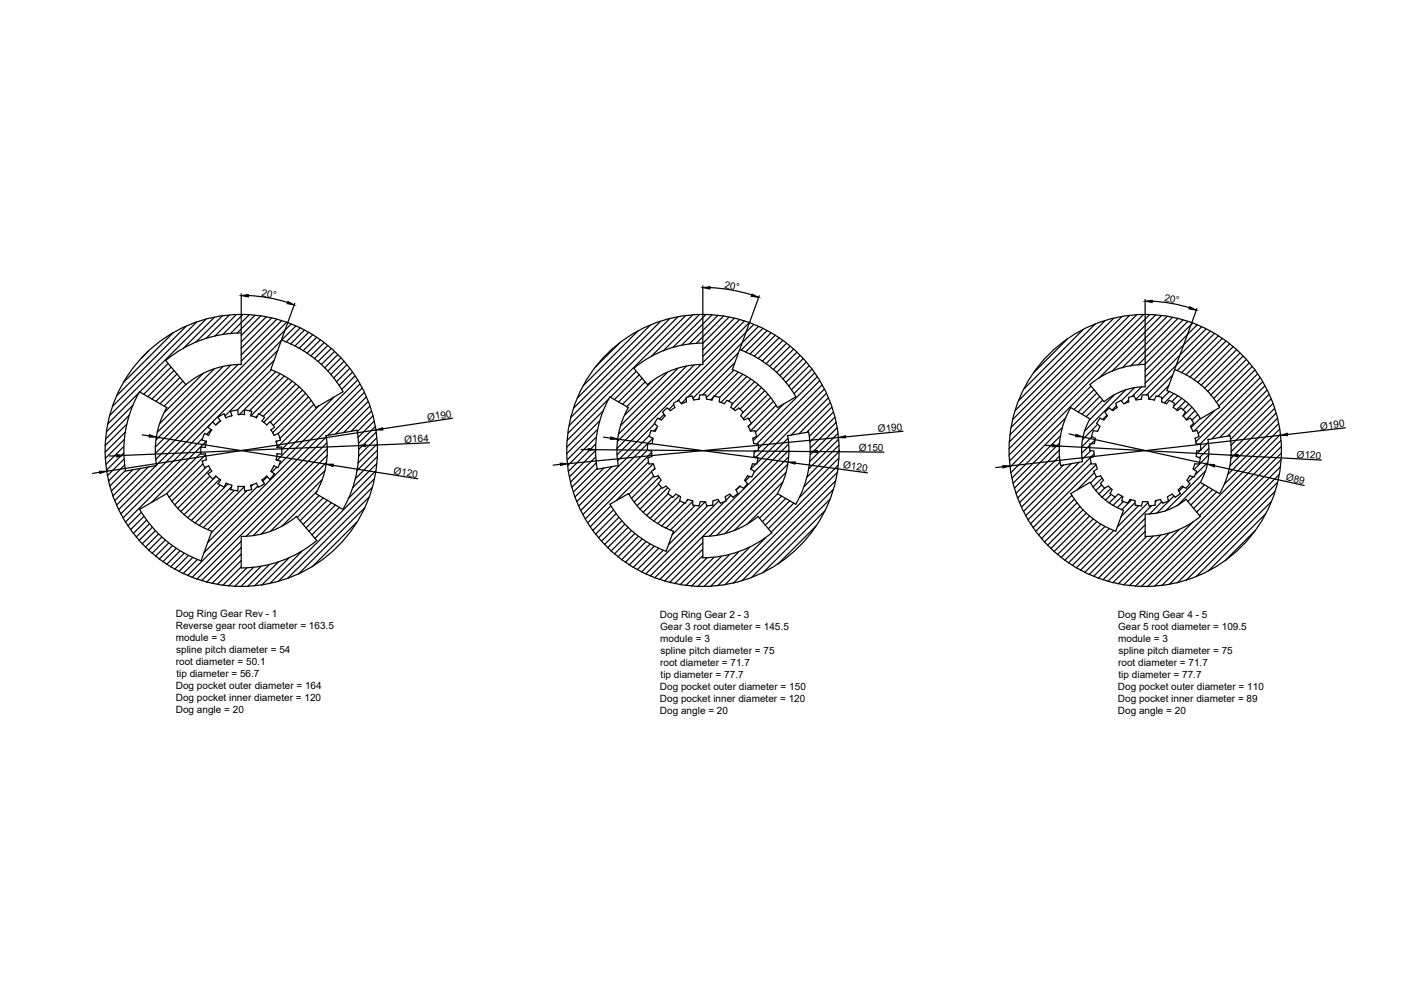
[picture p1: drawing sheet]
<svg xmlns="http://www.w3.org/2000/svg" width="297mm" height="210mm" viewBox="0 0 297 210" stroke-linecap="round" stroke-linejoin="round" font-family="sans-serif">
<!-- layer: Shaft -->
<g fill="none" stroke="#000" stroke-width=".25">
<path d="M30.9 73.2l-1.4 1.4M35 75.8l-5.9 5.9M35.7 76.5l-5.7 5.7M36.1 69.4l-10.4 10.3M36.3 77.2l-5.5 5.5M36.9 77.9l-5.2 5.3M37.5 78.7l-5 5M38.1 79.4l-4.8 4.8M38.8 68l-14.5 14.5M41 67.1l-17.5 17.6M42.3 77.9l-8.1 8.1M43 66.5l-20.1 20.1"/>
<path d="M44.6 76.9l-11.3 11.4M44.7 66.1l-6.5 6.6M46.3 65.8l-5.5 5.5M46.5 76.4l-13.7 13.7M47.8 65.7l-4.9 4.9M48.1 76.1l-15.6 15.6M49.3 65.6l-4.5 4.5M49.6 76l-17.2 17.2M50.3 69.4v6.6a17.9 17.9 0 0 0-11.5 4.2M50.3 69.4a24.5 24.5 0 0 0-15.7 5.7l4.2 5.1M50.6 65.5l-4.2 4.2M51.9 65.6l-3.9 4"/>
<path d="M53.2 65.7l-3.8 3.7M54.3 65.8l-4 4.1M55.5 66.1l-5.2 5.2M56.4 77a17.9 17.9 0 0 1 9.4 7.9M56.5 77.1l-9.6 9.6M56.6 66.3l-6.3 6.3M57.1 75.2l-12.8 12.7 .7 .7M57.4 77.5l-8 8M57.7 66.6l-7.4 7.4M57.9 73l-33.2 33.2M58.4 77.9l-8.5 8.6M58.7 71l-26.1 26a17.9 17.9 0 0 1 2.2-12.1"/>
<path d="M58.7 70.9a24.5 24.5 0 0 1 12.8 10.7l-5.7 3.4M58.7 66.9l-8.4 8.4M59.2 78.4l-7.2 7.3M59.7 67.2l-27.3 27.3M60.1 78.9l-7.8 7.8M60.7 67.5l-28.2 28.3M60.9 79.5l-6.9 6.8M61.7 68l-3 2.9-2.3 6.2M62.6 68.4l-3 2.9M63.4 68.8l-2.8 2.9M64.3 69.3l-2.8 2.9M65.2 69.8l-2.9 2.8"/>
<path d="M66 70.3l-2.8 2.8M66.8 70.8l-2.8 2.8M67.5 71.4l-2.7 2.8M68.3 72l-2.8 2.8M69 72.7l-2.7 2.7M69.7 73.3l-2.7 2.7M70.4 73.9l-2.7 2.8M71.1 74.6l-2.8 2.8M71.7 75.3l-2.8 2.8M72.3 76l-2.8 2.8M72.9 76.8l-2.8 2.8M73.5 77.6l-2.8 2.8"/>
<path d="M74 78.4l-2.8 2.8M74.5 79.2l-16.7 16.7M129.1 71.5l-5 5.1M132.1 76.8l2.9 3.4M132.6 77.4l-5.4 5.4M133 69l-11.4 11.4M133.3 78.1l-5.2 5.2M133.8 78.8l-4.9 5M134.5 79.6l-4.7 4.7M135.6 67.7l-15.3 15.3M135.9 79.5l-5.3 5.3M137.7 67l-18.2 18.1"/>
<path d="M139.1 77.6l-8.9 8.9M139.6 66.4l-20.6 20.6M141.3 66.1l-22.7 22.6M141.3 76.8l-11.9 11.9M142.9 65.8l-24.5 24.5M143.1 76.3l-14.2 14.2M144.4 65.6l-8.7 8.7M144.6 76.1l-15.9 15.9M145.8 65.6l-7.6 7.5M146.1 76l-17.5 17.5M146.5 71.5v4.5M146.5 76a17.9 17.9 0 0 0-11.5 4.2"/>
<path d="M146.5 71.5a22.4 22.4 0 0 0-14.4 5.2M147.1 65.6l-6.8 6.8M148.4 65.6l-6.3 6.4M149.6 65.8l-5.9 5.9M150.8 65.9l-5.7 5.7M152 66.1l-5.5 5.5M152.7 77a17.9 17.9 0 0 1 9.3 7.9M152.9 77.2l-5.7 5.7M153.1 66.4l-6.6 6.5M153.1 75.6l-6.6 6.7M153.9 77.6l-5 5M154 73.5l-9.6 9.5"/>
<path d="M154.2 66.6l-7.7 7.7M154.2 72.9l-1.6 4.2M154.2 72.9a22.4 22.4 0 0 1 11.7 9.8M154.8 78l-4.8 4.9M155.2 66.9l-8.7 8.7M155.6 78.5l-5.3 5.4M156.2 67.3l-27.6 27.5M156.4 79.1l-4.5 4.5M157.1 67.6l-16 16.1M157.3 79.6l-4.7 4.7M158.1 68l-14.7 14.8M159 68.5l-4.5 4.5"/>
<path d="M159.9 68.9l-4.5 4.5M160.7 69.4l-4.4 4.4M161.6 69.9l-4.4 4.4M162.4 70.4l-4.3 4.3M163.2 71l-4.3 4.3M163.9 71.6l-4.2 4.2M164.7 72.2l-4.3 4.2M165.4 72.8l-4.2 4.2M166.1 73.4l-4.2 4.3M166.8 74.1l-4.3 4.2M167.4 74.8l-4.2 4.2M168 75.5l-4.2 4.2"/>
<path d="M168.7 76.2l-4.3 4.3M169.2 77l-4.2 4.3M169.8 77.7l-4.3 4.4M170.3 78.5l-13.3 13.4M170.8 79.4l-13.1 13.2M222.5 70.7l-7.1 7M225.8 68.6l-12.4 12.5M228.3 67.5l-16 16M230.4 66.8l-18.8 18.8M232.2 66.3l-21.1 21.1M233.9 66l-23.1 23.1M235.4 65.8l-24.9 24.8"/>
<path d="M236.9 65.6l-26.5 26.5M238.3 65.6l-28 27.9M239.6 65.6l-29.3 29.2M240.9 65.6l-30.5 30.5M242.1 65.8l-13 13M243.3 65.9l-11.5 11.5M244.4 66.1l-10.5 10.6M244.4 78.2l-4.9 5M244.8 77.1l-1.6 4.4M244.9 77a17.9 17.9 0 0 1 9.4 7.9M245.5 66.4l-9.8 9.9M246.6 66.7l-9.4 9.4"/>
<path d="M247.6 67l-9 9M248.6 67.3l-9.9 9.9M249.5 67.7l-10.8 10.9M250.5 68.1l-11.8 11.8M251.4 68.6l-14.6 14.6M252.3 69l-13.3 13.4M253.1 69.5l-7.8 7.8M253.9 70l-7.6 7.7M254.8 70.5l-7.6 7.7M255.6 71.1l-7.6 7.5M256.3 71.7l-7.4 7.5M257 72.3l-7.4 7.4"/>
<path d="M257.8 72.9l-7.5 7.4M258.5 73.6l-7.4 7.4M259.1 74.2l-7.4 7.4M259.8 74.9l-7.4 7.5M260.4 75.7l-7.4 7.4M261 76.4l-7.5 7.5M261.6 77.1l-7.6 7.6M262.1 77.9l-12.3 12.5M262.7 78.8l-13.5 13.3M263.2 79.6l-13 13M25.8 93.1l-3.7 3.7M25.8 94.4l-3.6 3.6"/>
<path d="M25.9 95.7l-3.5 3.5M25.9 91.6l-3.9 4M26 96.9l-3.4 3.4M26.1 90.1l-4.2 4.1M26.1 98.1l-3.2 3.2M26.4 88.4l-4.5 4.5M26.9 86.6l-4.9 4.9M27.7 97.9l-4.5 4.5M27.7 84.5l-5.5 5.5M29 81.8l-6.5 6.6M29.3 97.6l-5.8 5.8M30.9 97.3l-7 7.1"/>
<path d="M32.5 97l-8.2 8.3M32.6 97l-6.4 1.2M34.8 85l-5.7-3.4a24.5 24.5 0 0 0-2.9 16.5M38.7 80.2l-4.5 4.4M41.9 94.5l-10.3 10.2M41.9 93.2l.9 .1M41.9 93.2v1.4M42.1 91.8l.9 .2M42.1 96.1l.5 1.4M42.2 91.4l-16.6 16.6M42.3 96.7l-7.1 7M42.6 97.5l.9-.4 .6 1.1"/>
<path d="M42.6 90.4l.9 .4M42.6 90.3l-.5 1.4M42.8 94.5l.2 1.3-.9 .3M42.8 94.8l-8.1 8.1M42.8 94.6l-.9 .1M43 92l-16.9 16.8M43 97.3l-7.2 7.2M43 91.9l-.2 1.3M43.7 99.3l-6.7 6.7M43.8 88.4l-18.6 18.7M43.8 97.8l-7.4 7.5M44.1 89.5l-1.1 1.1"/>
<path d="M44.1 98.2l-.7 .5 .9 1.2M44.1 89.6l-.6 1.1M44.3 99.9l.7-.7 1 .8M44.3 87.9l-.9 1.1 .7 .6M45 99.3l-7.3 7.4M45.4 87l.6 .8M45.5 87l1.2-.8 .4 .9M45.7 99.9l-7.3 7.4M45.9 87.7l-.8 .8M46 87.7l-1 .9M48.3 86.6l-.1 .1M48.4 86.6l-1.3 .5"/>
<path d="M49.6 86.5v-1l-.8 .1-.7 .1 .2 1M49.6 86.4h1.4M50.9 86.5l.1-1 .8 .1 .7 .1-.3 1M52.2 86.6l1.3 .5M53.7 86.6l-.4 .5M55.1 87l-1.2-.8-.4 .9M55.1 87l-.5 .7 1 .9M55.6 99.2l.6 .7M55.6 99.2l-1 .8 .5 .9M55.7 99.4l-.9 .9M56.2 87.9l-.6 .7M56.3 87.9l.9 1.1-.8 .6"/>
<path d="M56.4 98.2l.8 .5-.9 1.2M56.5 89.6l.6 1.1M57.6 91.9l.2 1.3M57.7 97.4l-1 1M57.7 94.6l1 .1M57.8 91.9l-.2 .2M57.8 94.5l-.3 1.4 1 .2-.5 1.4M57.8 94.6h-.1M57.9 97.5l-.8-.4-.6 1.1M57.9 90.4l-.8 .4M58 90.3l.5 1.4M58.4 91.8l-.9 .2"/>
<path d="M58.7 93.2l-1 .1M58.7 93.2v1.4M61.6 80.1l-6.8 6.7M62.3 80.7l-7.4 7.4M63 81.3l-6.7 6.7M63.7 82l-6.7 6.7M64.3 82.7l-7.5 7.5M64.8 83.5l-6.8 6.9M65.4 84.3l-7 7.1M66.4 84.6l-8.6 8.7M67.7 98.1l-13.3 13.3M68 90.8a17.9 17.9 0 0 1-2.2 12.1l5.7 3.3"/>
<path d="M68 91.1l-28.9 28.9M68 96.4l-15.2 15.2M68.1 92.3l-28.1 28.1M68.2 93.6l-27.2 27.1M68.2 94.9l-16.9 16.9M69.6 82.8l-10.9 10.9M74.4 89.7l-6.5 1.1M74.4 89.6a24.5 24.5 0 0 1-2.9 16.5M75 80.1l-16.8 16.7M75.5 80.9l-32.2 32.2M75.9 81.8l-33.4 33.4M76.4 82.7l-8 8"/>
<path d="M76.7 83.7l-6.7 6.7M77.1 84.7l-5.5 5.5M77.4 85.7l-4.2 4.2M77.7 86.7l-3.2 3.3M78 87.8l-3.4 3.4M78 99.8l-12.4 12.4M78.2 88.9l-3.5 3.5M78.3 98.2l-5.6 5.7M78.4 90.1l-3.7 3.6M78.5 91.3l-3.8 3.8M78.5 96.7l-5 5M78.6 92.6l-4 3.9"/>
<path d="M78.6 95.2l-4.5 4.6M78.6 93.9l-4.2 4.2M124.1 94l-5.4 5.4M124.1 92.6l-5.6 5.7M124.1 95.3l-5.2 5.2M124.3 91.1l-6 6M124.3 96.5l-5.1 5.1M124.4 97.7l-4.9 4.9M124.6 89.5l-6.4 6.4M125 87.7l-6.9 6.8M125.7 85.7l-7.6 7.5M125.9 97.6l-6.1 6"/>
<path d="M126.9 83.2l-8.7 8.6M127.1 82.7l3.9 2.3M127.1 82.7a22.4 22.4 0 0 0-2.6 15.1M127.5 97.3l-7.3 7.3M128.8 97l-4.4 .8M131 84.9a17.9 17.9 0 0 0-2.1 12.1M134.9 93.8l.9 .2M135 92.5l-.1 1.3-13.4 13.5M135 95.4l.3 1.3M135.2 96.3l-12.7 12.7M135.2 96.7h1M135.3 90.9l.8 .4-.2 1.1-.9 .2"/>
<path d="M135.4 90.8l-14.8 14.7M135.8 94.3l-13.8 13.9M135.8 98.4l-4.7 4.7M135.8 98.2l.5 1.2M135.8 94l.1 1.1M135.9 95.1l-.9 .4M136.1 91.4l-15 15M136.1 96.7l-7.6 7.6M136.2 96.7l.3 1M136.2 99.3l-4.6 4.6M136.4 88.2l.7 .7M136.5 88.3l-7.8 7.8"/>
<path d="M136.5 97.7l-.4 .3M136.5 97.8l-.8 .5M136.6 89.9l-.9-.2-.4 1.2M136.9 89.2l-.6 .6M137.1 87.2l.8 .4M137.1 88.8l-.5 1M137.1 87.2l-.7 1M137.2 99.2l-.9 .2M137.2 99.1l.6 1M137.4 99.5l-5.2 5.2M138.1 85.9l.5 .8M138.4 86.4l-1 .9"/>
<path d="M138.6 86.7l-.7 .8M139.1 85.1l.7 .5M139.1 85l-1 .9M140.4 84.1l.3 .8M140.4 84.3l-1 1.1M140.7 84.9l-.9 .7M143 83.1l-1 1M143.1 83.8l-1 .4-.6-.7-1.1 .6M144.6 83.4l-.3-.9-.7 .2-.6 .1 .1 1M145.7 83.2l-1.1 .2M145.7 83l-.2 .3M145.9 82.4l-.2 .8"/>
<path d="M145.9 82.3h1.3M147.1 82.4l.2 .8 1.1 .2M148.4 83.4l.4-.9 .6 .2 .6 .1-.1 1M148.7 82.8l-.5 .6M149.9 83.8l1 .4 .6-.7 1.1 .6M152.4 84.9l.8 .7M152.6 84.1l-.3 .8M153.2 85.6l.8-.6 .9 .9M154.4 86.7l.7 .8M154.9 85.9l-.5 .8M155.1 87.6l.8-.4 .7 1M155.8 99.2l.9 .2"/>
<path d="M155.8 99.1l-.6 1M155.9 88.8l.5 1M156.3 99.3l-1 1M156.4 89.9l.9-.2 .4 1.2M156.6 88.2l-.7 .7M156.8 96.7h1M156.8 96.7l-.3 1M157.1 95.1l.9 .4M157.2 94l-.1 1.1M157.3 98.2l-.6 1.2M157.6 96.7l-1.1 1.1 .8 .5M157.6 94l-.4 .4"/>
<path d="M157.7 90.9l-.8 .4 .2 1.2h.9l.1 1.3-.9 .2M158 95.4l-.2 1.3M158 80.2l-5.1 5.1M158.7 80.8l-4.5 4.5M159.4 81.5l-4.6 4.6M160 82.2l-5.1 5.1M160.6 82.9l-4.5 4.5M161.2 83.7l-5.2 5.2M161.7 84.5l-5.3 5.3M163.4 84.2l-5.9 5.9M163.8 98.5l-12.7 12.8M164.2 90.8a17.9 17.9 0 0 1-2.2 12.1"/>
<path d="M164.2 96.8l-14.8 14.8M164.2 91.4l-7 7M164.4 92.6l-27.9 27.9M164.4 95.3l-16.5 16.5M164.4 93.9l-26.9 26.9M165.9 82.7l-3.9 2.3M168.6 90a22.4 22.4 0 0 1-2.7 15.1M168.6 90.1l-4.4 .7M171.4 80.2l-13.3 13.3M171.8 81.1l-14.2 14.2M172.2 82l-14.4 14.4M172.7 82.9l-7.8 7.8"/>
<path d="M173 83.9l-6.4 6.5M173.4 84.9l-5.2 5.2M173.7 85.9l-5 5M174 87l-5.2 5.1M174.3 88.1l-5.4 5.3M174.5 89.2l-5.6 5.6M174.5 98.5l-23.4 23.4M174.7 90.4l-5.9 5.8M174.7 97l-13.9 13.9M174.8 91.6l-6.2 6.2M174.8 95.5l-8.1 8.2M174.9 92.8l-6.7 6.7"/>
<path d="M174.9 94.2l-7.3 7.2M220.8 93.8l-9 9M220.8 92.4l-9.4 9.4M220.8 95.1l-8.7 8.7M221 96.3l-8.5 8.5M221.1 90.9l-9.9 9.8M221.4 89.1l-10.5 10.6M221.7 96.9l-8.8 8.8M222.2 87.1l-11.5 11.4M223.2 84.9a17.9 17.9 0 0 0-2.1 12.1M223.2 85l4 2.3M223.3 96.6l-10 10"/>
<path d="M224.9 96.4l-11.1 11.1M225.6 96.2l-4.5 .8M227.1 93.8l.9 .2M227.1 92.8l-1.7 1.7M227.2 80.2l3 3.5M227.2 80.2a17.9 17.9 0 0 1 11.5-4.2v4.7M227.2 87.3a13.3 13.3 0 0 0-1.5 8.9M227.2 95.4l.3 1.3M227.4 80.5l-16.8 16.8M227.4 93.9l-1.9 1.9M227.4 96.6l-12.6 12.6M227.4 96.7h1"/>
<path d="M227.5 90.9l.8 .5M227.6 91l-2.1 2.2M227.9 89.8h.9M227.9 89.7l-.4 1.2M228 98.2l.5 1.2M228 81.2l-4.1 4.2M228 94.6l-13.7 13.7M228 94l.1 1.1M228.1 98.6l-3.5 3.5M228.1 95.1l-.9 .4M228.1 92.5h-.9l-.1 1.3M228.2 91.8l-.8 .8"/>
<path d="M228.3 91.3l-.2 1.1M228.4 96.7l.3 1M228.4 96.9l-13.1 13.1M228.6 99.4l-1.3 1.3M228.6 88.2l.7 .7M228.6 81.9l-3.9 4M228.7 97.8l-.7 .5M228.8 88.4l-3.2 3.3M229.3 82.6l-3.7 3.7M229.3 87.2l.8 .4M229.3 88.8l-.5 1M229.3 87.2l-.7 1"/>
<path d="M229.4 99.2l-.9 .2M229.4 99.1l.6 1M229.7 99.7l-1.9 1.8M229.9 83.4l-3.5 3.4M230.3 85.9l.5 .8M230.7 86.5l-.8 .9M230.9 86.7l-.8 .8M232 85.6l-.7-.6-1 .9M232.3 82.3l-5.2 5.3M232.6 84.1l.3 .8M232.7 84.6l-.9 .9M232.9 84.9l-.9 .7"/>
<path d="M233.7 83.5l.6 .7M233.7 83.5l-1.1 .6M234.7 81.3l-8.7 8.6M235.2 83.4l-.6 .6M235.3 83.8l-1 .4M236.4 82.6l.4 .8M236.5 80.8l-2.7 2.7M236.5 82.5l-1.3 .3 .1 1M237.9 83.2l-1.1 .2M237.9 80.7l-1.9 1.9M238.1 82.4l-.2 .8M238.1 82.3h1.3l.1 .9 1.1 .2 .4-.8 1.2 .2"/>
<path d="M238.7 80.6a13.3 13.3 0 0 0-8.5 3.1M242.1 83.8l1 .4 .6-.7 1.1 .6M242.2 82.9l-.1 .9M243.3 81.4a13.3 13.3 0 0 1 6.9 5.9M243.7 80.3l-2.4 2.3M243.7 81.6l-1.5 1.6M244.6 82.1l-1.9 1.9M244.8 84.1l-.2 .8 .8 .7M245.4 85.6l.8-.6 .9 .9M245.5 82.5l-1.3 1.2M246.3 83l-1.7 1.7M247.1 85.9l-.5 .8 .7 .8"/>
<path d="M247.1 83.6l-1.9 1.8M247.3 87.6l.8-.4 .7 1-.7 .7 .5 .9M247.8 84.2l-1.2 1.2M248 99.2l.9 .2M248 99.1l-.6 1M248.4 84.9l-1.8 1.9M248.7 97.8l.8 .5M248.7 99.4l-1 1M249 96.7h1M249 96.7l-.3 1M249.1 85.6l-1.8 1.9M249.3 95.1l.9 .4"/>
<path d="M249.4 94l-.1 1.1M249.5 98.2l-.6 1.2M249.5 89.7l.4 1.2-.8 .4 .2 1.2h.9l.1 1.3M249.5 89.8l-.9 .1M249.7 86.4l-1.3 1.2M250.2 87.2l-1.9 1.9M250.2 95.4l-.2 1.3M250.3 93.8l-.9 .9M250.3 93.8l-.9 .2M251.3 98.1l-8.4 8.4M251.8 96.4l-2.6 2.5M251.8 91.6a13.3 13.3 0 0 1-1.6 8.9"/>
<path d="M251.9 92.2l-1.6 1.6M252 94.8l-3.1 3.1M252 93.4l-2 2M253.1 85.6l-4.2 4.2M254.2 85l-4 2.3M256.4 90.8l-4.6 .8M256.4 90.8a17.9 17.9 0 0 1-2.1 12.1M263.6 80.4l-11 11.1M264.1 81.3l-9.9 9.9M264.5 82.2l-8.6 8.7M265 83.2l-8.5 8.4M265.3 84.1l-8.7 8.8"/>
<path d="M265.7 85.1l-9.1 9.1M266 86.2l-9.5 9.4M266.3 87.2l-10 10M266.5 88.3l-10.6 10.6M266.6 98.9l-22.9 22.9M266.7 89.5l-11.5 11.5M266.9 90.6l-16.9 16.9M266.9 97.3l-24.8 24.8M267 91.8l-30.4 30.4M267 95.9l-26.3 26.3M267.1 93.1l-29.2 29.2M267.1 94.5l-27.9 27.8"/>
<path d="M29.1 106.1a24.5 24.5 0 0 0 12.8 10.8M29.4 106.8l-2.7 2.8M30 107.6l-2.8 2.8M30.6 108.4l-2.8 2.8M31.1 109.2l-2.7 2.7M31.7 109.9l-2.7 2.8M32.4 110.6l-2.8 2.8M33 111.3l-2.7 2.8M33.7 111.9l-2.7 2.8M34.4 112.6l-2.7 2.7M34.8 102.9a17.9 17.9 0 0 0 9.4 7.8M34.8 102.9l-5.7 3.3"/>
<path d="M35.2 113.2l-2.8 2.8M35.9 113.8l-2.7 2.8M36.7 114.3l-2.8 2.8M37.5 114.8l-2.8 2.9M38.4 115.3l-2.9 2.9M39.3 115.8l-2.9 2.9M40.2 116.2l-2.9 2.9M41.1 116.6l-2.9 3M44.1 110.8l-2.2 6.1M45.5 100.8l1.2 .7M45.9 101.1l-6.8 6.8M46 100l-.6 .9"/>
<path d="M47.1 100.7l-.4 .9M47.1 100.7l1.3 .4M47.5 100.9l-7.6 7.6M48.1 102l1.5 .3M48.3 101.4l-7.6 7.6M48.3 101.1l-.2 1M48.8 102.2l-7.3 7.3M49.6 101.4v1M49.6 101.4h1.4M50.3 112.8l-8.3 8.2M50.3 114.1l-7.2 7.2M50.3 115.5l-6.1 6.1"/>
<path d="M50.3 116.9l-5 4.9M50.3 118.2l-3.9 3.8M50.9 101.4l.1 1M51 101.4l-8.6 8.6M51.4 102.3l-8.1 8.1M51.4 118.4l-3.7 3.7M52.2 101.1l.3 1M52.5 102l-1.5 .3M52.7 101l-.4 .4M52.9 118.3l-4 4M53.5 100.7l.4 .9M53.5 100.7l-1.3 .4"/>
<path d="M53.7 101.3l-9.6 9.7M54.4 118l-4.2 4.3M55.1 100.8l-1.2 .7M56.1 117.7l-4.5 4.6M58 117.2l-5 4.9M60.2 116.3l-5.6 5.7M61.8 107.7l4.2 4.9a24.5 24.5 0 0 1-15.7 5.8v-6.5M61.8 107.6a17.9 17.9 0 0 1-11.5 4.2M63 114.8l-6.8 6.9M66.1 102.4l-7.4 7.3M66.5 103.3l-4.5 4.5M67.1 100l-10.8 10.8"/>
<path d="M67.4 103.8l-4.8 4.8M68.2 104.3l-5 5M69.1 104.8l-5.3 5.2M69.9 105.3l-5.5 5.5M70.8 105.8l-5.8 5.7M74.5 108.8l-9.4 9.3M76 105.8l-13.8 13.8M76.9 103.6l-17 17M77.6 101.6l-19.6 19.6M127.1 105.1l3.9-2.2a17.9 17.9 0 0 0 9.4 7.8M127.1 105.1a22.4 22.4 0 0 0 11.8 9.8M127.3 105.5l-4.3 4.3"/>
<path d="M127.8 106.3l-4.2 4.3M128.4 107.1l-4.3 4.3M129 107.9l-4.3 4.2M129.6 108.6l-4.2 4.2M130.2 109.3l-4.2 4.2M130.9 110l-4.3 4.2M131.6 110.6l-4.2 4.3M132.3 111.2l-4.2 4.3M133 111.8l-4.2 4.3M133.8 112.4l-4.2 4.3M134.6 112.9l-4.3 4.3M135.5 113.4l-4.4 4.4"/>
<path d="M136.3 113.9l-4.3 4.4M137.3 100.9l-4.5 4.5M137.3 114.3l-4.5 4.5M137.8 100.1l-.6 .7 .8 .9M137.9 101.7l-4.5 4.4M138.2 114.7l-4.5 4.5M138.8 101.4l-.8 .4M138.8 101.3l.8 .7M139.1 101.7l-5 5.1M139.2 102.9l1 .7M139.2 103l-4.4 4.5M139.6 102.1l-.4 .8"/>
<path d="M140 103.5l-4.5 4.5M140.4 110.8l-1.6 4.1M140.9 103l-.7 .7M140.9 103l1 .5M141.5 103.4l-5.2 5.2M141.7 104.4l1.2 .5M141.7 104.5l-4.6 4.6M141.8 103.6l-.1 .9M142.7 104.9l-4.8 4.8M143.3 104.2l-.5 .7M143.3 104.1l1.1 .3M143.4 104.2l-.2 .2"/>
<path d="M144.4 104.5l-5.6 5.6M144.4 104.4v.9M144.4 105.3l1.3 .1M144.9 105.4l-5.2 5.1M146 104.6l-.3 .9M146 104.6h1.1M146.5 113.1l-8 8M146.5 114.5l-6.9 6.9M146.5 115.8l-5.9 5.9M146.5 111.9v4.4M147 104.6l-6.9 6.9M147.1 104.6l.2 .9"/>
<path d="M147.3 116.3l-5.5 5.6M147.4 105.5l-8.1 8.1M148.6 105.3l-1.3 .1M148.6 104.4v.9M148.8 116.2l-5.9 5.9M149.7 104.1l-1.1 .3M149.7 104.2l.5 .7M149.8 104.4l-15.2 15.2M150.4 116l-6.3 6.2M151 104.6l-15.5 15.5M151.2 103.6l.2 .9M151.4 104.4l-1.2 .5"/>
<path d="M152 115.6l-6.6 6.7M152.1 103l.7 .7M152.1 103l-.9 .5M152.4 103.2l-1.1 1.1M153.4 102.1l.4 .8M153.8 102.9l-1 .7M154 115l-7.3 7.3M154.2 101.3l-.8 .7M155 101.8l-.8-.4-.8 .8M155.2 100.1l.6 .7-.8 .9M156.3 114.1l-8.2 8.1M158 107.7l2.9 3.4"/>
<path d="M158 107.6a17.9 17.9 0 0 1-11.5 4.2M159.6 112.1l-10 10M160.9 111a22.4 22.4 0 0 1-14.4 5.3M162 102.9l3.9 2.2M162.1 102.9l-6.4 6.4M162.9 103.4l-4.6 4.6M163.2 100.5l-10.1 10.1M163.8 103.9l-4.9 4.8M164.6 104.4l-5.1 5M165.5 104.9l-5.3 5.3M170.2 109.6l-8 8M172 106.4l-13 13"/>
<path d="M173 104.1l-16.4 16.3M173.7 102l-19.1 19.1M174.2 100.2l-21.4 21.4M223.4 103.3l-7.5 7.5M223.9 104.1l-7.4 7.4M224.5 104.8l-7.4 7.5M225.1 105.6l-7.4 7.4M225.7 106.3l-7.4 7.4M226.4 106.9l-7.4 7.5M227.1 107.6l-7.4 7.4M227.2 100.6l-4 2.3a17.9 17.9 0 0 0 9.4 7.8l1.6-4.3M227.2 100.5a13.3 13.3 0 0 0 7 5.9"/>
<path d="M227.9 108.2l-7.5 7.4M228.6 108.7l-7.4 7.5M229.5 109.3l-7.6 7.5M229.6 101.1l-1.2 1.2M230 100.1l-.6 .7 .8 .9M230.3 101.7l-1.3 1.3M230.3 109.7l-7.6 7.7M231 101.4l-.8 .4M231 101.3l.8 .7M231.2 110.2l-7.7 7.7M231.4 102.9l1 .7M231.5 101.9l-1.8 1.8"/>
<path d="M231.6 103.1l-1.2 1.2M231.8 102.1l-.4 .8M232.1 110.6l-7.7 7.8M232.4 103.6l-1.2 1.3M233.1 103l-.7 .7M233.1 103l1 .5M233.9 103.5l-1.9 1.9M233.9 104.4l1.2 .5M234 103.6l-.2 .9M234.1 104.6l-1.2 1.2M235.5 104.2l-.5 .7M235.5 104.1l1.1 .3"/>
<path d="M235.8 104.2l-2 2.1M236.6 104.8l-2.9 2.9M236.6 104.4v.9M236.6 105.3l1.3 .1M237.3 105.4l-4.4 4.4M238.2 104.6l-.3 .9M238.2 104.6h1.1M238.7 108l-11.7 11.8M238.7 109.4l-10.7 10.8M238.7 110.8l-9.8 9.7M238.7 107.2v4.7M239 111.9l-9.1 9"/>
<path d="M239.3 104.6l.3 .9M239.3 104.8l-14.1 14.1M240 105.5l-13.9 13.9M240.4 111.8l-9.5 9.4M240.8 105.3l-1.3 .1M240.8 104.4v.9M241.1 104.4l-.3 .2M241.9 104.2l.5 .7M241.9 104.1l-1.1 .3M241.9 111.6l-9.9 9.9M242.2 104.6l-2.6 2.6M243.4 103.6l.2 .9"/>
<path d="M243.6 104.4l-1.2 .5M243.7 111.1l-10.6 10.6M244.3 103l.7 .7M244.4 103l-1 .5M244.7 103.4l-3.6 3.6M245.6 102.1l.4 .8M245.8 110.4l-11.6 11.5M246 102.9l-1 .7M246.4 101.4l.8 .4M246.4 101.3l-.8 .7M246.7 101.5l-1 .9M247.3 104.1l2.9 3.6"/>
<path d="M247.3 104.1a13.3 13.3 0 0 1-8.6 3.1M247.4 100.1l.6 .7M248 100.8l-.8 .9M248.7 108.8l-13.3 13.3M250.2 107.6a17.9 17.9 0 0 1-11.5 4.2M251.1 101.1l-3.5 3.4M251.9 101.6l-3.7 3.7M252.8 102l-4 4M253.6 102.5l-4.1 4.2M254.2 102.9l-4-2.3-4.8 4.8M261.6 110.6l-6.3 6.3M263.8 107.1l-12 12"/>
<path d="M265 104.6l-15.7 15.6M265.8 102.5l-18.5 18.5M266.3 100.6l-20.9 20.9"/>
<circle cx="50.3" cy="93.9" r="28.4"/>
<circle cx="146.5" cy="93.9" r="28.4"/>
<circle cx="238.7" cy="93.9" r="28.4"/>
</g>
<circle cx="49.7" cy="101.4" r=".07" fill="#000" stroke="#000" stroke-width=".21"/>
<!-- layer: Dimensions -->
<g fill="none" stroke="#000" stroke-width=".25">
<path d="M146.5 59.6v11.7M148 59.9a34 34 0 0 1 8.7 1.6M50.3 61.2v8.1M51.8 61.6a32.3 32.3 0 0 1 8.1 1.4M61.5 63.2l-2.8 7.6M158.3 61.7l-4.1 11M238.7 62.4v13.4M240.2 62.8a31.1 31.1 0 0 1 7.8 1.4M249.5 64.3l-4.6 12.6M20.8 98.4l-1.5 .3M24.3 95l-1.5 .1M29.7 90.6l1.4 .3"/>
<path d="M32.6 91.1l35.4 5.6M69.5 97l17.6 2.8M74.7 92.9l-48.9 2M78.3 89.6l-56 8.6M89.5 92.3l-13.3 .6M94.3 87.2l-14.5 2.2M116.8 96.8l-1.5 .2M121.1 93.7h1.5M124.1 93.7l44.8 .4M125.8 91.1l1.5 .2M128.8 91.5l35.5 4.8M165.7 96.5l15.1 2.1"/>
<path d="M170.4 94.1l13.9 .1M174.7 91.2l-56.4 5.5M188.2 89.9l-12 1.2M209 97.3l-1.5 .2M217.8 92.8l1.5 .1M220.8 93l35.8 1.9M222.8 90.4l1.5 .4M225.7 91.1l26 5.6M253.1 97.1l18.8 4.1M258.1 95l17.3 .9M266.9 90.7l-56.4 6.4M280.4 89.2l-12 1.4"/>
</g>
<g fill="#000" stroke="#000" stroke-width=".21">
<path d="M50.3 61.6l1.5-.2v.5zM60 62.8l1.3 .8-1.5-.3zM146.5 60l1.5-.3v.6zM156.8 61.3l1.3 .7-1.5-.2zM238.7 62.8l1.5-.2v.4zM248 63.9l1.4 .8-1.6-.3zM20.7 98.2h1.6l-1.5 .5zM24.3 94.8l1.5 .1-1.5 .4zM31.1 90.6l1.5 .5h-1.5zM68 96.7h1.5l-.1 .6zM74.7 92.9l1.5-.3v.5zM78.3 89.6l1.4-.4 .1 .4z"/>
<path d="M116.8 96.5l1.5 .2-1.5 .3zM122.6 93.5l1.5 .2-1.5 .3zM127.3 91.1l1.5 .4-1.6 .1zM164.3 96.3h1.5l-.1 .4zM168.9 94.1l1.5-.2v.5zM174.7 91.2l1.5-.4 .1 .5zM209 97l1.5 .1-1.4 .5zM219.4 92.6l1.4 .4-1.5 .1zM224.3 90.5l1.4 .6-1.5-.1zM251.7 96.7l1.5 .1-.1 .5zM256.6 94.9l1.5-.2-.1 .5zM266.9 90.7l1.4-.4 .1 .5z"/>
</g>
<g font-size="2.1">
<text x="54.4" y="61.6" transform="rotate(10 54.4 61.6)">20°</text>
<text x="150.9" y="60" transform="rotate(10 150.9 60)">20°</text>
<text x="242.6" y="62.8" transform="rotate(10 242.6 62.8)">20°</text>
<text x="89.2" y="87.7" transform="rotate(-9 89.2 87.7)">Ø190</text>
<text x="275.3" y="89.5" transform="rotate(-7 275.3 89.5)">Ø190</text>
<text x="84.3" y="92.3" transform="rotate(-2 84.3 92.3)">Ø164</text>
<text x="179.1" y="94">Ø150</text>
<text x="183.1" y="90.1" transform="rotate(-6 183.1 90.1)">Ø190</text>
<text x="270.3" y="95.4" transform="rotate(3 270.3 95.4)">Ø120</text>
<text x="82" y="98.7" transform="rotate(9 82 98.7)">Ø120</text>
<text x="175.7" y="97.6" transform="rotate(8 175.7 97.6)">Ø120</text>
<text x="268" y="100.1" transform="rotate(12 268 100.1)">Ø89</text>
<text x="36.6" y="128.6">Dog Ring Gear Rev - 1</text>
<text x="36.6" y="131.1">Reverse gear root diameter = 163.5</text>
<text x="137.6" y="128.8">Dog Ring Gear 2 - 3</text>
<text x="137.6" y="131.3">Gear 3 root diameter = 145.5</text>
<text x="233" y="128.8">Dog Ring Gear 4 - 5</text>
<text x="233.1" y="131.3">Gear 5 root diameter = 109.5</text>
<text x="36.6" y="133.6">module = 3</text>
<text x="36.7" y="136">spline pitch diameter = 54</text>
<text x="137.6" y="133.8">module = 3</text>
<text x="137.7" y="136.3">spline pitch diameter = 75</text>
<text x="233.1" y="133.8">module = 3</text>
<text x="233.2" y="136.3">spline pitch diameter = 75</text>
<text x="36.6" y="138.5">root diameter = 50.1</text>
<text x="36.6" y="143.5">Dog pocket outer diameter = 164</text>
<text x="36.8" y="141">tip diameter = 56.7</text>
<text x="137.6" y="143.8">Dog pocket outer diameter = 150</text>
<text x="137.6" y="138.8">root diameter = 71.7</text>
<text x="137.7" y="141.3">tip diameter = 77.7</text>
<text x="233" y="143.8">Dog pocket outer diameter = 110</text>
<text x="233.1" y="138.8">root diameter = 71.7</text>
<text x="233.2" y="141.3">tip diameter = 77.7</text>
<text x="36.6" y="146">Dog pocket inner diameter = 120</text>
<text x="36.6" y="148.5">Dog angle = 20</text>
<text x="137.6" y="146.3">Dog pocket inner diameter = 120</text>
<text x="137.6" y="148.8">Dog angle = 20</text>
<text x="233" y="146.3">Dog pocket inner diameter = 89</text>
<text x="233" y="148.8">Dog angle = 20</text>
</g>
</svg>
